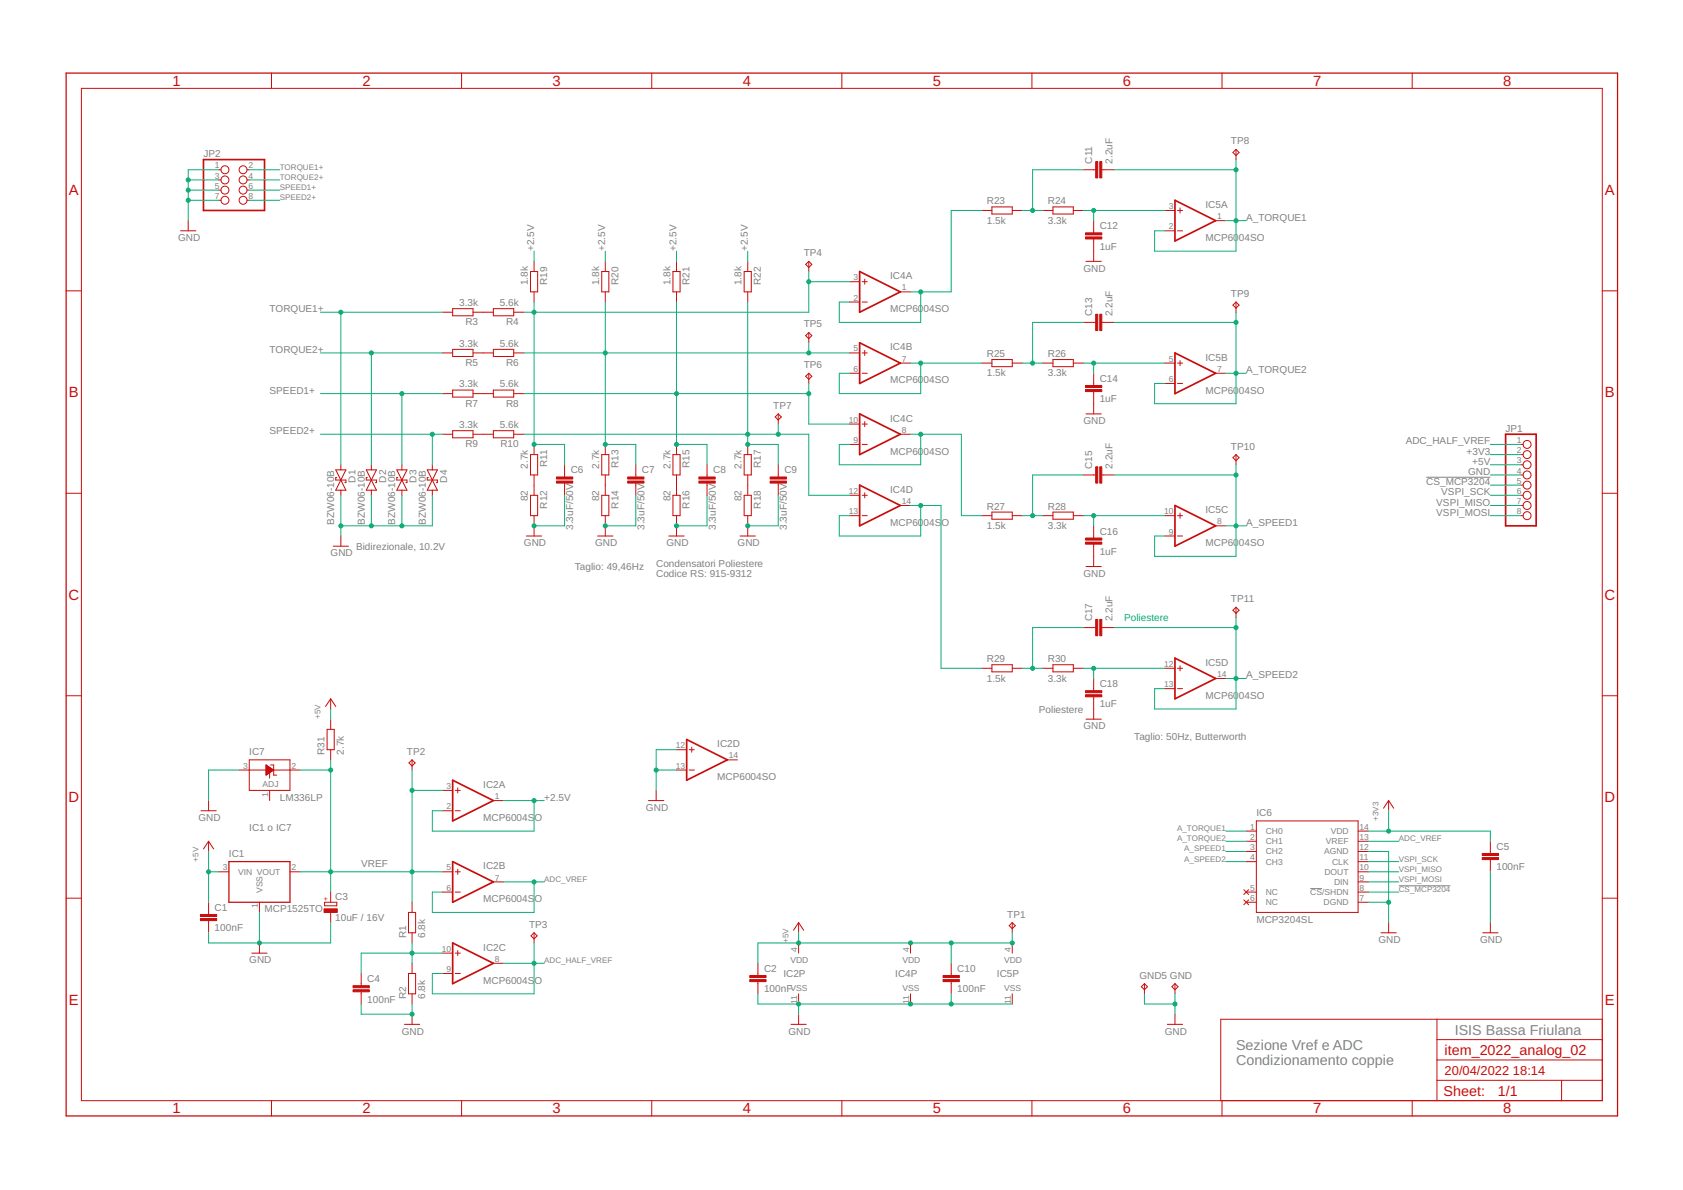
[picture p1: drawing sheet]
<svg xmlns="http://www.w3.org/2000/svg" width="420mm" height="297mm" viewBox="0 0 420 297" stroke-linecap="round" stroke-linejoin="round" font-family="sans-serif">
<path d="M356.1 119.1h16M327.1 221.8h3M349.2 221.1h12.9" fill="none" stroke="#808080" stroke-width=".25"/>
<g fill="none" stroke="#c90d0c" stroke-width=".25">
<path d="M67.8 18.2v3.9M115.2 18.2v3.9M162.7 18.2v3.9M210.2 18.2v3.9M257.6 18.2v3.9M305.1 18.2v3.9M352.6 18.2v3.9M20.3 22.1h379.7v252.6h-379.7zM307.8 38.1l.8-.8 .7 .8-.7 .7zM308.6 37.3v2.5M45.1 57.6h3.8M47 55.1v2.5"/>
<path d="M54.6 42.4h.6M54.6 44.9h.6M54.6 47.5h.6M54.6 50h.6M61.7 42.4h.5M61.7 44.9h.5M61.7 47.5h.5M61.7 50h.5M245.1 52.5h2.5M247.6 51.6h5.1v1.8h-5.1zM252.7 52.5h2.5M260.3 52.5h2.6"/>
<path d="M262.9 51.6h5v1.8h-5zM267.9 52.5h2.6M270.5 42.4h3M273 55.1v3M273 59.6v5.6M275.1 42.4h3M290.8 52.5h2.5M290.8 57.6h2.5M294 52.5h1.2M294 57.6h1.2M294.6 51.9v1.3M303.5 55.1h2.5"/>
<path d="M16.5 72.6h3.8M110.5 77.9h2.5M113 77h5.1v1.8h-5.1zM118.1 77.9h5.1M123.2 77h5v1.8h-5zM128.2 77.9h2.6M132.4 67.8h1.8v5.1h-1.8zM133.3 65.2v2.6M133.3 72.9v2.5M150.2 67.8h1.8v5.1h-1.8zM151.1 65.2v2.6M151.1 72.9v2.5"/>
<path d="M168 67.8h1.8v5.1h-1.8zM168.9 65.2v2.6M168.9 72.9v2.5M185.8 67.8h1.8v5.1h-1.8zM186.7 65.2v2.6M186.7 72.9v2.5M201.1 66l.8-.8 .8 .8-.8 .8zM201.9 65.2v2.6M212.1 70.3h2.5M212.1 75.4h2.5M215.2 70.3h1.3M215.2 75.4h1.3"/>
<path d="M215.9 69.7v1.3M224.8 72.9h2.5M271.1 65.2h3.8M307.8 76.2l.8-.8 .7 .8-.7 .7zM308.6 75.4v2.5M400 72.6h3.8M110.5 88.1h2.5M110.5 98.3h2.5M113 87.2h5.1v1.8h-5.1zM113 97.4h5.1v1.7h-5.1zM118.1 88.1h5.1M118.1 98.3h5.1"/>
<path d="M123.2 87.2h5v1.8h-5zM123.2 97.4h5v1.7h-5zM128.2 88.1h2.6M128.2 98.3h2.6M201.1 83.8l.8-.8 .8 .8-.8 .7zM201.1 93.9l.8-.7 .8 .7-.8 .8zM201.9 83v2.6M201.9 93.2v2.5M212.1 88.1h2.5M212.1 93.2h2.5M215.2 88.1h1.3M215.2 93.2h1.3"/>
<path d="M215.9 87.5v1.2M224.8 90.6h2.5M245.1 90.6h2.5M247.6 89.7h5.1v1.8h-5.1zM252.7 90.6h2.5M260.3 90.6h2.6M262.9 89.7h5v1.8h-5zM267.9 90.6h2.6M270.5 80.5h3M273 93.2v3M273 97.7v5.6M275.1 80.5h3"/>
<path d="M290.8 90.6h2.5M290.8 95.7h2.5M294 90.6h1.2M294 95.7h1.2M294.6 90v1.3M303.5 93.2h2.5M83.8 117.3h2.6l-2.6 5.1h2.6zM84.1 119.2h-.3v.6h2.6v.7h-.3M85.1 116v1.3M91.4 117.3l2.6 5.1h-2.6l2.6-5.1zM91.7 119.2h-.3v.6h2.6v.7h-.3M92.7 116v1.3"/>
<path d="M99.1 117.3h2.5l-2.5 5.1h2.5zM99.3 119.2h-.2v.6h2.5v.7h-.3M100.3 116v1.3M106.7 117.3h2.5l-2.5 5.1h2.5zM106.9 119.2h-.2v.6h2.5v.7h-.3M107.9 116v1.3M110.5 108.4h2.5M113 107.5h5.1v1.8h-5.1zM118.1 108.4h5.1M123.2 107.5h5v1.8h-5zM128.2 108.4h2.6M132.4 113.5h1.8v5.1h-1.8z"/>
<path d="M133.3 110.9v2.6M133.3 118.6v5M140.9 116v3.1M150.2 113.5h1.8v5.1h-1.8zM151.1 110.9v2.6M151.1 118.6v5M158.7 116v3.1M168 113.5h1.8v5.1h-1.8zM168.9 110.9v2.6M168.9 118.6v5M176.5 116v3.1M185.8 113.5h1.8v5.1h-1.8z"/>
<path d="M186.7 110.9v2.6M186.7 118.6v5M193.5 104.1l.8-.8 .8 .8-.8 .7zM194.3 103.3v2.6M194.3 116v3.1M212.1 105.9h2.5M212.1 110.9h2.5M215.2 105.9h1.3M215.2 110.9h1.3M215.9 105.2v1.3M224.8 108.4h2.5M270.5 118.6h3"/>
<path d="M271.1 103.3h3.8M275.1 118.6h3M307.8 114.2l.8-.7 .7 .7-.7 .8zM308.6 113.5v2.5M379.7 118.6h.5M379.7 113.5h.5M379.7 110.9h.5M379.7 116h.5M16.5 123.1h3.8M83.2 136.3h3.8M85.1 122.4v1.2M85.1 133.8v2.5"/>
<path d="M92.7 122.4v1.2M100.3 122.4v1.2M107.9 122.4v1.2M131.4 133.8h3.8M132.4 123.6h1.8v5.1h-1.8zM133.3 128.7v5.1M140.9 120.6v3M149.2 133.8h3.8M150.2 123.6h1.8v5.1h-1.8zM151.1 128.7v5.1M158.7 120.6v3M167 133.8h3.8"/>
<path d="M168 123.6h1.8v5.1h-1.8zM168.9 128.7v5.1M176.5 120.6v3M184.8 133.8h3.8M185.8 123.6h1.8v5.1h-1.8zM186.7 128.7v5.1M194.3 120.6v3M212.1 128.7h2.5M212.1 123.6h2.5M215.2 128.7h1.3M215.2 123.6h1.3M215.9 123v1.3"/>
<path d="M224.8 126.2h2.5M245.1 128.7h2.5M247.6 127.8h5.1v1.8h-5.1zM252.7 128.7h2.5M260.3 128.7h2.6M262.9 127.8h5v1.8h-5zM267.9 128.7h2.6M273 131.3v3M273 135.8v5.6M290.8 128.7h2.5M290.8 133.8h2.5M294 128.7h1.2"/>
<path d="M294 133.8h1.2M294.6 128.1v1.2M303.5 131.3h2.5M379.7 128.7h.5M379.7 123.6h.5M379.7 126.2h.5M379.7 121.1h.5M400 123.1h3.8M270.5 156.7h3M271.1 141.4h3.8M275.1 156.7h3M307.8 152.3l.8-.7 .7 .7-.7 .8z"/>
<path d="M308.6 151.6v2.5M16.5 173.7h3.8M82.5 174.4v2.6M82.5 179.5v2.6M82.5 174.4l1.3 1.9M82.5 174.4l-1.2 1.9M245.1 166.8h2.5M247.6 165.9h5.1v1.8h-5.1zM252.7 166.8h2.5M260.3 166.8h2.6M262.9 165.9h5v1.8h-5zM267.9 166.8h2.6"/>
<path d="M271.1 179.5h3.8M273 169.4v3M273 173.9v5.6M290.8 166.8h2.5M290.8 171.9h2.5M294 166.8h1.2M294 171.9h1.2M294.6 166.2v1.2M303.5 169.4h2.5M400 173.7h3.8M52.1 199.8v2.6M59.7 192.2h15.2"/>
<path d="M62.2 189.7h10.2v7.6h-10.2zM66.4 190.9l1.9 1.3-1.9 1.3zM66.4 193.4h.1M66.4 193.3h.3M66.4 193.1h.5M66.4 193h.7M66.4 192.9h.9M66.4 192.8h1.1M66.4 192.7h1.2M66.4 192.6h1.4M66.4 192.4h1.6M66.4 192.3h1.8"/>
<path d="M66.4 192.2h1.9M66.4 192.1h1.7M66.4 191.9h1.5M66.4 191.8h1.3M66.4 191.7h1.2M66.4 191.6h1M66.4 191.5h.8M66.4 191.3h.6M66.4 191.2h.4M66.4 191.1h.3M66.4 191h.1M67.3 192.8v1.4"/>
<path d="M67.3 197.3v2.5M67.6 190.9h.7v2.6h.8M81.7 182.1h1.7v5h-1.7zM82.5 187.1v2.6M102.1 190.4l.8-.7 .7 .7-.7 .8zM102.9 189.7v2.5M110.5 197.3h2.5M113.6 197.3h1.3M114.3 196.7v1.2M123.2 199.8h2.5M161.9 199.8h3.8M163.8 197.3v2.5"/>
<path d="M168.9 192.2h2.5M168.9 187.1h2.5M172.1 192.2h1.2M172.1 187.1h1.2M172.7 186.5v1.3M181.6 189.7h2.5M346.7 199.8l1.2 1.9M346.7 199.8l-1.3 1.9M346.7 199.8v2.6M50.2 202.4h3.8M52.1 210v2.5M52.1 210l1.2 1.9"/>
<path d="M52.1 210l-1.3 1.9M54.6 217.6h2.5M72.4 217.6h2.5M110.5 217.6h2.5M110.5 202.4h2.5M113.6 217.6h1.3M113.6 202.4h1.3M114.3 217v1.2M311.1 207.5h2.5M311.1 210h2.5M311.1 215.1h2.5M311.1 212.5h2.5"/>
<path d="M313.6 204.9h25.4v22.9h-25.4zM339 217.6h2.6M339 207.5h2.6M339 210h2.6M339 215.1h2.6M339 212.5h2.6M372.1 210v3M372.1 214.6v3M16.5 224.2h3.8M52.1 225.2v3.1M52.1 229.8v3M62.9 237.9h3.8"/>
<path d="M64.8 225.2v2.6M64.8 235.4v2.5M81 225.2h3.1v.9h-3.1zM82.5 222.7v2.5M82.5 227.8v2.5M102 227.8h1.8v5h-1.8zM102.9 225.2v2.6M102.9 232.8v2.6M110.5 237.9h2.5M110.5 222.7h2.5M113.6 237.9h1.3M113.6 222.7h1.3"/>
<path d="M114.3 237.3v1.2M123.2 220.1h2.5M132.6 233.6l.7-.8 .8 .8-.8 .8zM133.3 232.8v2.6M199.4 230.3v2.5M199.4 235.4v2.5M199.4 230.3l1.2 1.9M199.4 230.3l-1.3 1.9M227.3 235.4v2.5M251.9 231.1l.8-.8 .8 .8-.8 .7zM252.7 230.3v2.5M252.7 235.4v2.5"/>
<path d="M310.5 222.1l1.2 1.2M310.5 224.6l1.2 1.2M311.1 225.2h2.5M311.1 222.7h2.5M311.7 222.1l-1.2 1.2M311.7 224.6l-1.2 1.2M339 225.2h2.6M339 222.7h2.6M339 220.1h2.6M344.8 232.8h3.8M346.7 230.3v2.5M370.2 232.8h3.8"/>
<path d="M372.1 230.3v2.5M400 224.2h3.8M90.2 243v3M90.2 247.6v3M101 255.7h3.8M102 243h1.8v5.1h-1.8zM102.9 240.5v2.5M102.9 248.1v2.5M102.9 253.2v2.5M110.5 243h2.5M113.6 243h1.3M123.2 240.5h2.5"/>
<path d="M189.2 240.5v3M189.2 245v3.1M197.5 255.7h3.8M199.4 248.1v2.5M199.4 253.2v2.5M227.3 248.1v2.5M237.5 240.5v3M237.5 245v3.1M252.7 248.1v2.5M284.9 246.3l.8-.8 .8 .8-.8 .8zM285.7 245.5v2.6M291.4 255.7h3.8"/>
<path d="M292.6 246.3l.7-.8 .8 .8-.8 .8zM293.3 245.5v2.6M293.3 253.2v2.5M358.7 254.4v20.3M358.7 259.5h41.3M400 254.4h-95.2v20.3M67.8 274.7v3.9M115.2 274.7v3.9M162.7 274.7v3.9M210.2 274.7v3.9M257.6 274.7v3.9M305.1 274.7v3.9"/>
<path d="M352.6 274.7v3.9M358.7 269.7h41.3M358.7 264.6h41.3M389.8 269.7v5"/>
<circle cx="56.2" cy="42.4" r=".99"/>
<circle cx="56.2" cy="44.9" r=".99"/>
<circle cx="56.2" cy="47.5" r=".99"/>
<circle cx="56.2" cy="50" r=".99"/>
<circle cx="60.7" cy="42.4" r=".99"/>
<circle cx="60.7" cy="50" r=".99"/>
<circle cx="60.7" cy="44.9" r=".99"/>
<circle cx="60.7" cy="47.5" r=".99"/>
<circle cx="381.2" cy="110.9" r=".99"/>
<circle cx="381.2" cy="113.5" r=".99"/>
<circle cx="381.2" cy="118.6" r=".99"/>
<circle cx="381.2" cy="116" r=".99"/>
<circle cx="381.2" cy="126.2" r=".99"/>
<circle cx="381.2" cy="128.7" r=".99"/>
<circle cx="381.2" cy="121.1" r=".99"/>
<circle cx="381.2" cy="123.6" r=".99"/>
</g>
<path d="M16.5 18.2h387.3v260.4h-387.3zM57.1 215.1h15.3v10.1h-15.3z" fill="none" stroke="#c90d0c" stroke-width=".32"/>
<g fill="#c90d0c" stroke="#c90d0c" stroke-width=".25">
<path d="M50 229.3h4.1v.5h-4.1z"/>
<path d="M50 228.3h4.1v.5h-4.1z"/>
<path d="M187.2 244.5h4v.5h-4z"/>
<path d="M187.2 243.5h4v.5h-4z"/>
<path d="M80.9 226.9h3.3v.9h-3.3z"/>
<path d="M88.1 247.1h4.1v.5h-4.1z"/>
<path d="M88.1 246h4.1v.5h-4.1z"/>
<path d="M138.9 120.1h4.1v.5h-4.1z"/>
<path d="M138.9 119.1h4.1v.5h-4.1z"/>
<path d="M156.7 120.1h4.1v.5h-4.1z"/>
<path d="M156.7 119.1h4.1v.5h-4.1z"/>
<path d="M174.5 120.1h4v.5h-4z"/>
<path d="M174.5 119.1h4v.5h-4z"/>
<path d="M192.3 120.1h4v.5h-4z"/>
<path d="M192.3 119.1h4v.5h-4z"/>
<path d="M235.4 244.5h4.1v.5h-4.1z"/>
<path d="M235.4 243.5h4.1v.5h-4.1z"/>
<path d="M274.6 40.3h.5v4.1h-.5z"/>
<path d="M273.5 40.3h.5v4.1h-.5z"/>
<path d="M271 59.1h4.1v.5h-4.1z"/>
<path d="M271 58.1h4.1v.5h-4.1z"/>
<path d="M274.6 78.4h.5v4.1h-.5z"/>
<path d="M273.5 78.4h.5v4.1h-.5z"/>
<path d="M271 97.2h4.1v.5h-4.1z"/>
<path d="M271 96.2h4.1v.5h-4.1z"/>
<path d="M274.6 116.5h.5v4.1h-.5z"/>
<path d="M273.5 116.5h.5v4.1h-.5z"/>
<path d="M271 135.3h4.1v.5h-4.1z"/>
<path d="M271 134.3h4.1v.5h-4.1z"/>
<path d="M274.6 154.6h.5v4.1h-.5z"/>
<path d="M273.5 154.6h.5v4.1h-.5z"/>
<path d="M271 173.4h4.1v.5h-4.1z"/>
<path d="M271 172.4h4.1v.5h-4.1z"/>
<path d="M370 214.1h4.1v.5h-4.1z"/>
<path d="M370 213h4.1v.6h-4.1z"/>
</g>
<g fill="none" stroke="#c90d0c" stroke-width=".42">
<path d="M50.8 39.8h15.2v12.7h-15.2zM293.3 50l10.2 5.1-10.2 5.1zM214.6 67.8l10.2 5.1-10.2 5zM214.6 85.6l10.2 5-10.2 5.1zM293.3 88.1l10.2 5.1-10.2 5.1zM214.6 103.3l10.2 5.1-10.2 5.1zM375.9 108.4h7.6v22.9h-7.6zM214.6 121.1l10.2 5.1-10.2 5.1zM293.3 126.2l10.2 5.1-10.2 5zM293.3 164.3l10.2 5.1-10.2 5zM113 194.8l10.2 5-10.2 5.1zM171.4 184.6l10.2 5.1-10.2 5.1z"/>
<path d="M113 215.1l10.2 5-10.2 5.1zM113 235.4l10.2 5.1-10.2 5z"/>
</g>
<g fill="none" stroke="#0dab76" stroke-width=".25">
<path d="M308.6 39.8v22.9h-20.4v-5.1h2.6M47 44.9h7.6M47 47.5h7.6M47 50h7.6M54.6 42.4h-7.6v12.7M62.2 42.4h7.6M62.2 44.9h7.6M62.2 47.5h7.6M62.2 50h7.6M245.1 52.5h-7.6v20.4h-10.2M255.2 52.5h5.1M270.5 42.4h-12.7v10.1"/>
<path d="M270.5 52.5h20.3M273 52.5v2.6M278.1 42.4h30.5M306 55.1h5.1M80 77.9h30.5M85.1 77.9v38.1M133.3 75.4v35.5h7.6v5.1M133.3 62.7v2.5M151.1 75.4v35.5h7.6v5.1M151.1 62.7v2.5M168.9 75.4v35.5h7.6v5.1M168.9 62.7v2.5"/>
<path d="M186.7 75.4v35.5h7.6v5.1M186.7 62.7v2.5M201.9 67.8v10.1h-71.1M201.9 70.3h10.2M229.8 72.9v7.6h-20.3v-5.1h2.6M308.6 77.9v22.9h-20.4v-5.1h2.6M80 88.1h30.5M80 98.3h30.5M92.7 88.1v27.9M100.3 98.3v17.7M130.8 88.1h81.3M130.8 98.3h71.1"/>
<path d="M201.9 85.6v2.5M201.9 95.7v10.2h10.2M227.3 90.6h17.8M229.8 90.6v7.7h-20.3v-5.1h2.6M255.2 90.6h5.1M270.5 80.5h-12.7v10.1M270.5 90.6h20.3M273 90.6v2.6M278.1 80.5h30.5M306 93.2h5.1M80 108.4h30.5M107.9 108.4v7.6"/>
<path d="M130.8 108.4h71.1v15.2h10.2M194.3 105.9v2.5M227.3 108.4h12.7v20.3h5.1M229.8 108.4v7.6h-20.3v-5.1h2.6M270.5 118.6h-12.7v10.1M278.1 118.6h30.5M308.6 116v22.9h-20.4v-5.1h2.6M372.1 118.6h7.6M372.1 116h7.6M372.1 110.9h7.6M372.1 113.5h7.6M85.1 123.6v10.2"/>
<path d="M92.7 123.6v7.7M100.3 123.6v7.7M107.9 123.6v7.7h-22.8M140.9 123.6v7.7h-7.6M158.7 123.6v7.7h-7.6M176.5 123.6v7.7h-7.6M194.3 123.6v7.7h-7.6M227.3 126.2h7.6v40.6h10.2M229.8 126.2v7.6h-20.3v-5.1h2.6M255.2 128.7h5.1M270.5 128.7h20.3M273 128.7v2.6"/>
<path d="M306 131.3h5.1M372.1 123.6h7.6M372.1 128.7h7.6M372.1 126.2h7.6M372.1 121.1h7.6M270.5 156.7h-12.7v10.1M278.1 156.7h30.5M308.6 154.1v22.9h-20.4v-5.1h2.6M82.5 177v2.5M255.2 166.8h5.1M270.5 166.8h20.3M273 166.8v2.6"/>
<path d="M306 169.4h5.1M59.7 192.2h-7.6v7.6M74.9 192.2h7.6M82.5 189.7v33M102.9 192.2v33M102.9 197.3h7.6M125.7 199.8h10.2M133.3 199.8v7.7h-25.4v-5.1h2.6M163.8 192.2h5.1M168.9 187.1h-5.1v10.2M52.1 212.5v12.7M52.1 217.6h2.5"/>
<path d="M74.9 217.6h35.6M306 212.5h5.1M306 210h5.1M306 207.5h5.1M306 215.1h5.1M341.6 212.5h5.1v17.8M341.6 207.5h30.5v2.5M341.6 217.6h7.6M341.6 210h7.6M341.6 215.1h7.6M346.7 202.4v5.1M372.1 217.6v12.7"/>
<path d="M64.8 227.8v7.6M82.5 230.3v5.1h-30.4v-2.6M102.9 235.4v5.1M110.5 237.9h-20.3v5.1M125.7 220.1h10.2M133.3 220.1v7.7h-25.4v-5.1h2.6M133.3 235.4v12.7h-25.4v-5.1h2.6M199.4 232.8v2.6M237.5 235.4v5.1M252.7 232.8v2.6h-63.5v5.1M341.6 225.2h5.1M341.6 222.7h7.6"/>
<path d="M341.6 220.1h7.6M90.2 250.6v2.6h12.7v-2.6M125.7 240.5h10.2M189.2 248.1v2.5h63.5M199.4 250.6v2.6M237.5 248.1v2.5M285.7 248.1v2.5h7.6M293.3 248.1v5.1"/>
</g>
<g fill="#0dab76" stroke="#0dab76" stroke-width=".25">
<circle cx="64.8" cy="235.4" r=".51"/>
<circle cx="199.4" cy="250.6" r=".51"/>
<circle cx="227.3" cy="250.6" r=".51"/>
<circle cx="237.5" cy="250.6" r=".51"/>
<circle cx="102.9" cy="253.2" r=".51"/>
<circle cx="100.3" cy="131.3" r=".51"/>
<circle cx="92.7" cy="131.3" r=".51"/>
<circle cx="85.1" cy="131.3" r=".51"/>
<circle cx="133.3" cy="131.3" r=".51"/>
<circle cx="151.1" cy="131.3" r=".51"/>
<circle cx="168.9" cy="131.3" r=".51"/>
<circle cx="186.7" cy="131.3" r=".51"/>
<circle cx="346.7" cy="225.2" r=".51"/>
<circle cx="163.8" cy="192.2" r=".51"/>
<circle cx="293.3" cy="250.6" r=".51"/>
<circle cx="47" cy="44.9" r=".51"/>
<circle cx="47" cy="47.5" r=".51"/>
<circle cx="47" cy="50" r=".51"/>
<circle cx="52.1" cy="217.6" r=".51"/>
<circle cx="199.4" cy="235.4" r=".51"/>
<circle cx="227.3" cy="235.4" r=".51"/>
<circle cx="237.5" cy="235.4" r=".51"/>
<circle cx="252.7" cy="235.4" r=".51"/>
<circle cx="133.3" cy="220.1" r=".51"/>
<circle cx="102.9" cy="237.9" r=".51"/>
<circle cx="133.3" cy="240.5" r=".51"/>
<circle cx="308.6" cy="55.1" r=".51"/>
<circle cx="308.6" cy="42.4" r=".51"/>
<circle cx="308.6" cy="93.2" r=".51"/>
<circle cx="308.6" cy="80.5" r=".51"/>
<circle cx="308.6" cy="131.3" r=".51"/>
<circle cx="308.6" cy="118.6" r=".51"/>
<circle cx="308.6" cy="169.4" r=".51"/>
<circle cx="308.6" cy="156.7" r=".51"/>
<circle cx="133.3" cy="77.9" r=".51"/>
<circle cx="133.3" cy="110.9" r=".51"/>
<circle cx="201.9" cy="70.3" r=".51"/>
<circle cx="151.1" cy="88.1" r=".51"/>
<circle cx="151.1" cy="110.9" r=".51"/>
<circle cx="201.9" cy="88.1" r=".51"/>
<circle cx="168.9" cy="98.3" r=".51"/>
<circle cx="168.9" cy="110.9" r=".51"/>
<circle cx="201.9" cy="98.3" r=".51"/>
<circle cx="186.7" cy="108.4" r=".51"/>
<circle cx="186.7" cy="110.9" r=".51"/>
<circle cx="194.3" cy="108.4" r=".51"/>
<circle cx="133.3" cy="199.8" r=".51"/>
<circle cx="229.8" cy="72.9" r=".51"/>
<circle cx="229.8" cy="90.6" r=".51"/>
<circle cx="229.8" cy="108.4" r=".51"/>
<circle cx="229.8" cy="126.2" r=".51"/>
<circle cx="257.8" cy="52.5" r=".51"/>
<circle cx="273" cy="52.5" r=".51"/>
<circle cx="257.8" cy="90.6" r=".51"/>
<circle cx="273" cy="90.6" r=".51"/>
<circle cx="257.8" cy="128.7" r=".51"/>
<circle cx="273" cy="128.7" r=".51"/>
<circle cx="257.8" cy="166.8" r=".51"/>
<circle cx="273" cy="166.8" r=".51"/>
<circle cx="346.7" cy="207.5" r=".51"/>
<circle cx="82.5" cy="192.2" r=".51"/>
<circle cx="82.5" cy="217.6" r=".51"/>
<circle cx="102.9" cy="217.6" r=".51"/>
<circle cx="102.9" cy="197.3" r=".51"/>
<circle cx="85.1" cy="77.9" r=".51"/>
<circle cx="92.7" cy="88.1" r=".51"/>
<circle cx="100.3" cy="98.3" r=".51"/>
<circle cx="107.9" cy="108.4" r=".51"/>
</g>
<g font-size="3.7" fill="#c90d0c">
<text x="43" y="21.4">1</text>
<text x="90.5" y="21.4">2</text>
<text x="138" y="21.4">3</text>
<text x="185.4" y="21.4">4</text>
<text x="232.9" y="21.4">5</text>
<text x="280.3" y="21.4">6</text>
<text x="327.8" y="21.4">7</text>
<text x="375.3" y="21.4">8</text>
<text x="17.2" y="48.6">A</text>
<text x="400.7" y="48.6">A</text>
<text x="17.2" y="99.2">B</text>
<text x="400.7" y="99.2">B</text>
<text x="17.1" y="149.7">C</text>
<text x="400.6" y="149.7">C</text>
<text x="17.1" y="200.2">D</text>
<text x="400.6" y="200.2">D</text>
<text x="17.2" y="250.8">E</text>
<text x="400.7" y="250.8">E</text>
<text x="43" y="277.9">1</text>
<text x="90.5" y="277.9">2</text>
<text x="138" y="277.9">3</text>
<text x="185.4" y="277.9">4</text>
<text x="232.9" y="277.9">5</text>
<text x="280.3" y="277.9">6</text>
<text x="327.8" y="277.9">7</text>
<text x="375.3" y="277.9">8</text>
</g>
<g font-size="3.6" fill="#808080">
<text x="308.6" y="262">Sezione Vref e ADC</text>
<text x="363.2" y="258.2">ISIS Bassa Friulana</text>
<text x="308.6" y="265.9">Condizionamento coppie</text>
</g>
<g font-size="3.6" fill="#c90d0c">
<text x="360.6" y="263.3">item_2022_analog_02</text>
<text x="360.4" y="273.6">Sheet:</text>
<text x="374" y="273.5">1/1</text>
</g>
<g font-size="3.2" fill="#c90d0c">
<text x="360.6" y="268.4">20/04/2022</text>
<text x="377.7" y="268.4">18:14</text>
</g>
<g font-size="2.5" fill="#808080">
<text x="50.8" y="39.2">JP2</text>
<text x="272.6" y="40.9" transform="rotate(-90 272.6 40.9)">C11</text>
<text x="277.7" y="40.9" transform="rotate(-90 277.7 40.9)">2.2uF</text>
<text x="307.3" y="36">TP8</text>
<text x="246.4" y="51">R23</text>
<text x="261.6" y="51">R24</text>
<text x="301" y="51.9">IC5A</text>
<text x="246.4" y="55.8">1.5k</text>
<text x="261.6" y="55.8">3.3k</text>
<text x="274.5" y="57.2">C12</text>
<text x="311.1" y="55.1">A_TORQUE1</text>
<text x="44.4" y="60.2">GND</text>
<text x="133.3" y="62.7" transform="rotate(-90 133.3 62.7)">+2.5V</text>
<text x="151.1" y="62.7" transform="rotate(-90 151.1 62.7)">+2.5V</text>
<text x="168.9" y="62.7" transform="rotate(-90 168.9 62.7)">+2.5V</text>
<text x="186.7" y="62.7" transform="rotate(-90 186.7 62.7)">+2.5V</text>
<text x="200.6" y="64">TP4</text>
<text x="274.5" y="62.3">1uF</text>
<text x="301" y="60.2">MCP60</text>
<text x="309.3" y="60.2">04SO</text>
<text x="131.8" y="71.2" transform="rotate(-90 131.8 71.2)">1.8k</text>
<text x="136.6" y="71.1" transform="rotate(-90 136.6 71.1)">R19</text>
<text x="149.6" y="71.2" transform="rotate(-90 149.6 71.2)">1.8k</text>
<text x="154.4" y="71.1" transform="rotate(-90 154.4 71.1)">R20</text>
<text x="167.4" y="71.2" transform="rotate(-90 167.4 71.2)">1.8k</text>
<text x="172.2" y="71.1" transform="rotate(-90 172.2 71.1)">R21</text>
<text x="185.1" y="71.2" transform="rotate(-90 185.1 71.2)">1.8k</text>
<text x="189.9" y="71.1" transform="rotate(-90 189.9 71.1)">R22</text>
<text x="222.2" y="69.7">IC4A</text>
<text x="270.5" y="67.8">GND</text>
<text x="67.3" y="77.9">TORQUE1+</text>
<text x="114.6" y="76.4">3.3k</text>
<text x="124.8" y="76.4">5.6k</text>
<text x="222.2" y="77.9">MCP60</text>
<text x="230.6" y="77.9">04SO</text>
<text x="307.3" y="74.1">TP9</text>
<text x="116.2" y="81.2">R3</text>
<text x="126.3" y="81.2">R4</text>
<text x="200.6" y="81.7">TP5</text>
<text x="272.6" y="78.9" transform="rotate(-90 272.6 78.9)">C13</text>
<text x="277.7" y="78.9" transform="rotate(-90 277.7 78.9)">2.2uF</text>
<text x="67.3" y="88.1">TORQUE2+</text>
<text x="114.6" y="86.6">3.3k</text>
<text x="124.8" y="86.6">5.6k</text>
<text x="222.2" y="87.5">IC4B</text>
<text x="246.4" y="89.1">R25</text>
<text x="261.6" y="89.1">R26</text>
<text x="301" y="90">IC5B</text>
<text x="116.2" y="91.4">R5</text>
<text x="126.3" y="91.4">R6</text>
<text x="200.6" y="91.9">TP6</text>
<text x="222.2" y="95.7">MCP60</text>
<text x="230.6" y="95.7">04SO</text>
<text x="246.4" y="93.9">1.5k</text>
<text x="261.6" y="93.9">3.3k</text>
<text x="274.5" y="95.3">C14</text>
<text x="311.1" y="93.2">A_TORQUE2</text>
<text x="67.3" y="98.2">SPEED1+</text>
<text x="114.6" y="96.7">3.3k</text>
<text x="116.2" y="101.5">R7</text>
<text x="124.8" y="96.7">5.6k</text>
<text x="126.3" y="101.5">R8</text>
<text x="274.5" y="100.4">1uF</text>
<text x="301" y="98.2">MCP60</text>
<text x="309.3" y="98.2">04SO</text>
<text x="114.6" y="106.9">3.3k</text>
<text x="124.8" y="106.9">5.6k</text>
<text x="193" y="102.1">TP7</text>
<text x="222.2" y="105.2">IC4C</text>
<text x="270.5" y="105.9">GND</text>
<text x="375.9" y="107.8">JP1</text>
<text x="67.3" y="108.4">SPEED2+</text>
<text x="116.2" y="111.7">R9</text>
<text x="124.9" y="111.7">R10</text>
<text x="222.2" y="113.5">MCP60</text>
<text x="230.6" y="113.5">04SO</text>
<text x="307.3" y="112.2">TP10</text>
<text x="350.9" y="110.9">ADC_HALF_VREF</text>
<text x="366.1" y="113.5">+3V3</text>
<text x="131.8" y="117" transform="rotate(-90 131.8 117)">2.7k</text>
<text x="136.6" y="116.6" transform="rotate(-90 136.6 116.6)">R11</text>
<text x="142.5" y="118.2">C6</text>
<text x="149.6" y="117" transform="rotate(-90 149.6 117)">2.7k</text>
<text x="154.4" y="116.8" transform="rotate(-90 154.4 116.8)">R13</text>
<text x="160.3" y="118.2">C7</text>
<text x="167.4" y="117" transform="rotate(-90 167.4 117)">2.7k</text>
<text x="172.2" y="116.8" transform="rotate(-90 172.2 116.8)">R15</text>
<text x="178" y="118.2">C8</text>
<text x="185.1" y="117" transform="rotate(-90 185.1 117)">2.7k</text>
<text x="189.9" y="116.8" transform="rotate(-90 189.9 116.8)">R17</text>
<text x="195.8" y="118.2">C9</text>
<text x="272.6" y="117" transform="rotate(-90 272.6 117)">C15</text>
<text x="277.7" y="117" transform="rotate(-90 277.7 117)">2.2uF</text>
<text x="366.5" y="118.6">GND</text>
<text x="367.5" y="116">+5V</text>
<text x="88.8" y="120.5" transform="rotate(-90 88.8 120.5)">D1</text>
<text x="96.4" y="120.5" transform="rotate(-90 96.4 120.5)">D2</text>
<text x="104" y="120.5" transform="rotate(-90 104 120.5)">D3</text>
<text x="111.6" y="120.5" transform="rotate(-90 111.6 120.5)">D4</text>
<text x="131.8" y="125.2" transform="rotate(-90 131.8 125.2)">82</text>
<text x="149.6" y="125.2" transform="rotate(-90 149.6 125.2)">82</text>
<text x="167.4" y="125.2" transform="rotate(-90 167.4 125.2)">82</text>
<text x="185.1" y="125.2" transform="rotate(-90 185.1 125.2)">82</text>
<text x="222.2" y="123">IC4D</text>
<text x="356.1" y="121.1">CS_MCP3204</text>
<text x="359.8" y="123.6">VSPI_SCK</text>
<text x="83.4" y="131" transform="rotate(-90 83.4 131)">BZW06-10B</text>
<text x="91.1" y="131" transform="rotate(-90 91.1 131)">BZW06-10B</text>
<text x="98.7" y="131" transform="rotate(-90 98.7 131)">BZW06-10B</text>
<text x="106.3" y="131" transform="rotate(-90 106.3 131)">BZW06-10B</text>
<text x="136.6" y="127" transform="rotate(-90 136.6 127)">R12</text>
<text x="154.4" y="127" transform="rotate(-90 154.4 127)">R14</text>
<text x="172.2" y="127" transform="rotate(-90 172.2 127)">R16</text>
<text x="189.9" y="127" transform="rotate(-90 189.9 127)">R18</text>
<text x="222.2" y="131.3">MCP60</text>
<text x="230.6" y="131.3">04S</text>
<text x="235" y="131.3">O</text>
<text x="246.4" y="127.2">R27</text>
<text x="261.6" y="127.2">R28</text>
<text x="301" y="128.1">IC5C</text>
<text x="311.1" y="131.3">A_SPEED1</text>
<text x="358.6" y="128.7">VSPI_MOSI</text>
<text x="358.6" y="126.2">VSPI_MISO</text>
<text x="88.9" y="137.2">Bidirezionale, 10.2V</text>
<text x="130.8" y="136.3">GND</text>
<text x="143.1" y="132.3" transform="rotate(-90 143.1 132.3)">3.3uF/50V</text>
<text x="148.6" y="136.3">GND</text>
<text x="160.9" y="132.3" transform="rotate(-90 160.9 132.3)">3.3uF/50V</text>
<text x="166.4" y="136.3">GND</text>
<text x="178.7" y="132.3" transform="rotate(-90 178.7 132.3)">3.3uF/50V</text>
<text x="184.1" y="136.3">GND</text>
<text x="196.4" y="132.3" transform="rotate(-90 196.4 132.3)">3.3uF/50V</text>
<text x="246.4" y="132">1.5k</text>
<text x="261.6" y="132">3.3k</text>
<text x="274.5" y="133.4">C16</text>
<text x="301" y="136.3">MCP60</text>
<text x="309.3" y="136.3">04SO</text>
<text x="82.5" y="138.9">GND</text>
<text x="143.5" y="142.3">Taglio: 49,46Hz</text>
<text x="163.8" y="141.4">Condensatori Poliestere</text>
<text x="163.8" y="144">Codice RS: 915-9312</text>
<text x="270.5" y="144">GND</text>
<text x="274.5" y="138.5">1uF</text>
<text x="272.6" y="155.1" transform="rotate(-90 272.6 155.1)">C17</text>
<text x="277.7" y="155.1" transform="rotate(-90 277.7 155.1)">2.2uF</text>
<text x="307.3" y="150.3">TP11</text>
<text x="246.4" y="165.3">R29</text>
<text x="261.6" y="165.3">R30</text>
<text x="301" y="166.2">IC5D</text>
<text x="246.4" y="170.1">1.5k</text>
<text x="261.6" y="170.1">3.3k</text>
<text x="274.5" y="171.5">C18</text>
<text x="311.1" y="169.4">A_SPEED2</text>
<text x="259.3" y="177.9">Poliestere</text>
<text x="274.5" y="176.6">1uF</text>
<text x="301" y="174.4">MCP60</text>
<text x="309.3" y="174.4">04SO</text>
<text x="270.5" y="182.1">GND</text>
<text x="283.2" y="184.6">Taglio: 50Hz, Butterworth</text>
<text x="62.2" y="188.4">IC7</text>
<text x="81" y="188.4" transform="rotate(-90 81 188.4)">R31</text>
<text x="85.8" y="188.4" transform="rotate(-90 85.8 188.4)">2.7k</text>
<text x="101.6" y="188.4">TP2</text>
<text x="179.1" y="186.5">IC2D</text>
<text x="120.6" y="196.7">IC2A</text>
<text x="179.1" y="194.7">MCP6004SO</text>
<text x="69.8" y="199.8">LM336LP</text>
<text x="135.9" y="199.8">+2.5V</text>
<text x="161.3" y="202.4">GND</text>
<text x="313.7" y="203.6">IC6</text>
<text x="49.5" y="204.9">GND</text>
<text x="62.2" y="207.4">IC1 o IC7</text>
<text x="120.6" y="204.9">MCP6004S</text>
<text x="133.4" y="204.9">O</text>
<text x="57.1" y="213.8">IC1</text>
<text x="373.6" y="212.1">C5</text>
<text x="90.2" y="216.3">VREF</text>
<text x="120.6" y="217">IC2B</text>
<text x="373.6" y="217.2">100nF</text>
<text x="53.6" y="227.4">C1</text>
<text x="66" y="227.8">MCP1525TO</text>
<text x="83.7" y="224.7">C3</text>
<text x="120.6" y="225.2">MCP6004S</text>
<text x="133.4" y="225.2">O</text>
<text x="53.6" y="232.5">100nF</text>
<text x="83.7" y="229.8">10uF / 16V</text>
<text x="132.1" y="231.6">TP3</text>
<text x="251.4" y="229">TP1</text>
<text x="313.7" y="230.3">MCP3204SL</text>
<text x="101.4" y="234.1" transform="rotate(-90 101.4 234.1)">R1</text>
<text x="106.2" y="234.1" transform="rotate(-90 106.2 234.1)">6.8k</text>
<text x="120.6" y="237.3">IC2C</text>
<text x="344.1" y="235.4">GND</text>
<text x="369.5" y="235.4">GND</text>
<text x="62.2" y="240.5">GND</text>
<text x="91.7" y="245.2">C4</text>
<text x="120.6" y="245.5">MCP6004S</text>
<text x="133.4" y="245.5">O</text>
<text x="190.7" y="242.6">C2</text>
<text x="195.6" y="243.8">IC2P</text>
<text x="223.5" y="243.8">IC4P</text>
<text x="239" y="242.6">C10</text>
<text x="248.9" y="243.8">IC5P</text>
<text x="284.4" y="244.3">GND5 GND</text>
<text x="91.7" y="250.2">100nF</text>
<text x="101.4" y="249.3" transform="rotate(-90 101.4 249.3)">R2</text>
<text x="106.2" y="249.3" transform="rotate(-90 106.2 249.3)">6.8k</text>
<text x="190.7" y="247.7">100nF</text>
<text x="239" y="247.7">100nF</text>
<text x="100.3" y="258.2">GND</text>
<text x="196.8" y="258.2">GND</text>
<text x="290.8" y="258.2">GND</text>
</g>
<text font-size="2.5" fill="#0dab76" x="280.6" y="155">Poliestere</text>
<g font-size="2.1" fill="#808080">
<text x="53.6" y="42">1</text>
<text x="53.6" y="44.6">3</text>
<text x="53.6" y="47.1">5</text>
<text x="62" y="42">2</text>
<text x="62" y="44.6">4</text>
<text x="62" y="47.1">6</text>
<text x="53.6" y="49.6">7</text>
<text x="62" y="49.6">8</text>
<text x="291.8" y="52.2">3</text>
<text x="291.8" y="57.3">2</text>
<text x="303.9" y="54.7">1</text>
<text x="213.1" y="70">3</text>
<text x="213.1" y="75">2</text>
<text x="225.1" y="72.5">1</text>
<text x="213.1" y="87.7">5</text>
<text x="213.1" y="92.8">6</text>
<text x="225.1" y="90.3">7</text>
<text x="291.8" y="95.4">6</text>
<text x="291.8" y="90.3">5</text>
<text x="303.9" y="92.8">7</text>
<text x="211.9" y="105.5">10</text>
<text x="213.1" y="110.6">9</text>
<text x="225.1" y="108">8</text>
<text x="378.7" y="110.6">1</text>
<text x="378.7" y="113.1">2</text>
<text x="378.7" y="115.7">3</text>
<text x="378.7" y="118.2">4</text>
<text x="211.9" y="123.3">12</text>
<text x="225.1" y="125.8">14</text>
<text x="378.7" y="120.7">5</text>
<text x="378.7" y="123.3">6</text>
<text x="378.7" y="125.8">7</text>
<text x="211.9" y="128.4">13</text>
<text x="290.6" y="128.4">10</text>
<text x="303.9" y="130.9">8</text>
<text x="378.7" y="128.4">8</text>
<text x="291.8" y="133.4">9</text>
<text x="290.6" y="166.5">12</text>
<text x="290.6" y="171.5">13</text>
<text x="303.9" y="169">14</text>
<text x="60.7" y="191.9">3</text>
<text x="72.7" y="191.9">2</text>
<text x="168.7" y="191.9">13</text>
<text x="168.7" y="186.8">12</text>
<text x="181.9" y="189.3">14</text>
<text x="65.5" y="196.4">ADJ</text>
<text x="111.5" y="196.9">3</text>
<text x="66.9" y="198.8" transform="rotate(-90 66.9 198.8)">1</text>
<text x="111.5" y="202">2</text>
<text x="123.5" y="199.5">1</text>
<text x="312.1" y="207.1">1</text>
<text x="312.1" y="209.6">2</text>
<text x="316" y="208.2">CH0</text>
<text x="332.2" y="208.2">VDD</text>
<text x="339.4" y="207.1">14</text>
<text x="339.4" y="209.6">13</text>
<text x="312.1" y="212.2">3</text>
<text x="312.1" y="214.7">4</text>
<text x="316" y="210.7">CH1</text>
<text x="316" y="213.3">CH2</text>
<text x="316" y="215.8">CH3</text>
<text x="330.5" y="213.3">AGND</text>
<text x="331" y="210.7">VREF</text>
<text x="332.6" y="215.8">CLK</text>
<text x="339.4" y="214.7">11</text>
<text x="339.4" y="212.2">12</text>
<text x="55.6" y="217.2">3</text>
<text x="59.5" y="218.4">VIN VOUT</text>
<text x="72.7" y="217.2">2</text>
<text x="111.5" y="217.2">5</text>
<text x="123.5" y="219.8">7</text>
<text x="330.6" y="218.4">DOUT</text>
<text x="333" y="220.9">DIN</text>
<text x="339.4" y="219.8">9</text>
<text x="339.4" y="217.2">10</text>
<text x="64.4" y="226.8" transform="rotate(-90 64.4 226.8)">1</text>
<text x="65.5" y="222.9" transform="rotate(-90 65.5 222.9)">VSS</text>
<text x="111.5" y="222.3">6</text>
<text x="312.1" y="222.3">5</text>
<text x="312.1" y="224.9">6</text>
<text x="316" y="223.4">NC</text>
<text x="316" y="226">NC</text>
<text x="327.1" y="223.4">CS/SHDN</text>
<text x="330.4" y="226">DGND</text>
<text x="339.4" y="222.3">8</text>
<text x="339.4" y="224.9">7</text>
<text x="110.3" y="237.6">10</text>
<text x="199" y="237.6" transform="rotate(-90 199 237.6)">4</text>
<text x="226.9" y="237.6" transform="rotate(-90 226.9 237.6)">4</text>
<text x="252.3" y="237.6" transform="rotate(-90 252.3 237.6)">4</text>
<text x="111.5" y="242.6">9</text>
<text x="123.5" y="240.1">8</text>
<text x="197.3" y="240.5">VDD</text>
<text x="225.3" y="240.5">VDD</text>
<text x="250.7" y="240.5">VDD</text>
<text x="197.3" y="247.3">VSS</text>
<text x="199" y="250.7" transform="rotate(-90 199 250.7)">11</text>
<text x="225.3" y="247.3">VSS</text>
<text x="226.9" y="250.7" transform="rotate(-90 226.9 250.7)">11</text>
<text x="250.7" y="247.3">VSS</text>
<text x="252.3" y="250.7" transform="rotate(-90 252.3 250.7)">11</text>
</g>
<g font-size="2" fill="#808080">
<text x="69.8" y="42.4">TORQUE1+</text>
<text x="69.8" y="44.9">TORQUE2+</text>
<text x="69.8" y="47.5">SPEED1+</text>
<text x="69.8" y="50">SPEED2+</text>
<text x="80" y="179.5" transform="rotate(-90 80 179.5)">+5V</text>
<text x="293.9" y="207.4">A_TORQUE1</text>
<text x="293.9" y="210">A_TORQUE2</text>
<text x="344.1" y="204.9" transform="rotate(-90 344.1 204.9)">+3V3</text>
<text x="349.2" y="210">ADC_VREF</text>
<text x="49.5" y="215.1" transform="rotate(-90 49.5 215.1)">+5V</text>
<text x="295.7" y="212.5">A_SPEED1</text>
<text x="295.7" y="215.1">A_SPEED2</text>
<text x="349.2" y="215.1">VSPI_SCK</text>
<text x="135.9" y="220.1">ADC_VREF</text>
<text x="349.2" y="220.1">VSPI_MOSI</text>
<text x="349.2" y="217.6">VSPI_MISO</text>
<text x="349.2" y="222.7">CS_MCP3204</text>
<text x="196.8" y="235.4" transform="rotate(-90 196.8 235.4)">+5V</text>
<text x="135.9" y="240.5">ADC_HALF_VREF</text>
</g>
<text font-size="1.8" fill="#c90d0c" x="82" y="224.8" transform="rotate(-90 82 224.8)">+</text>
</svg>
